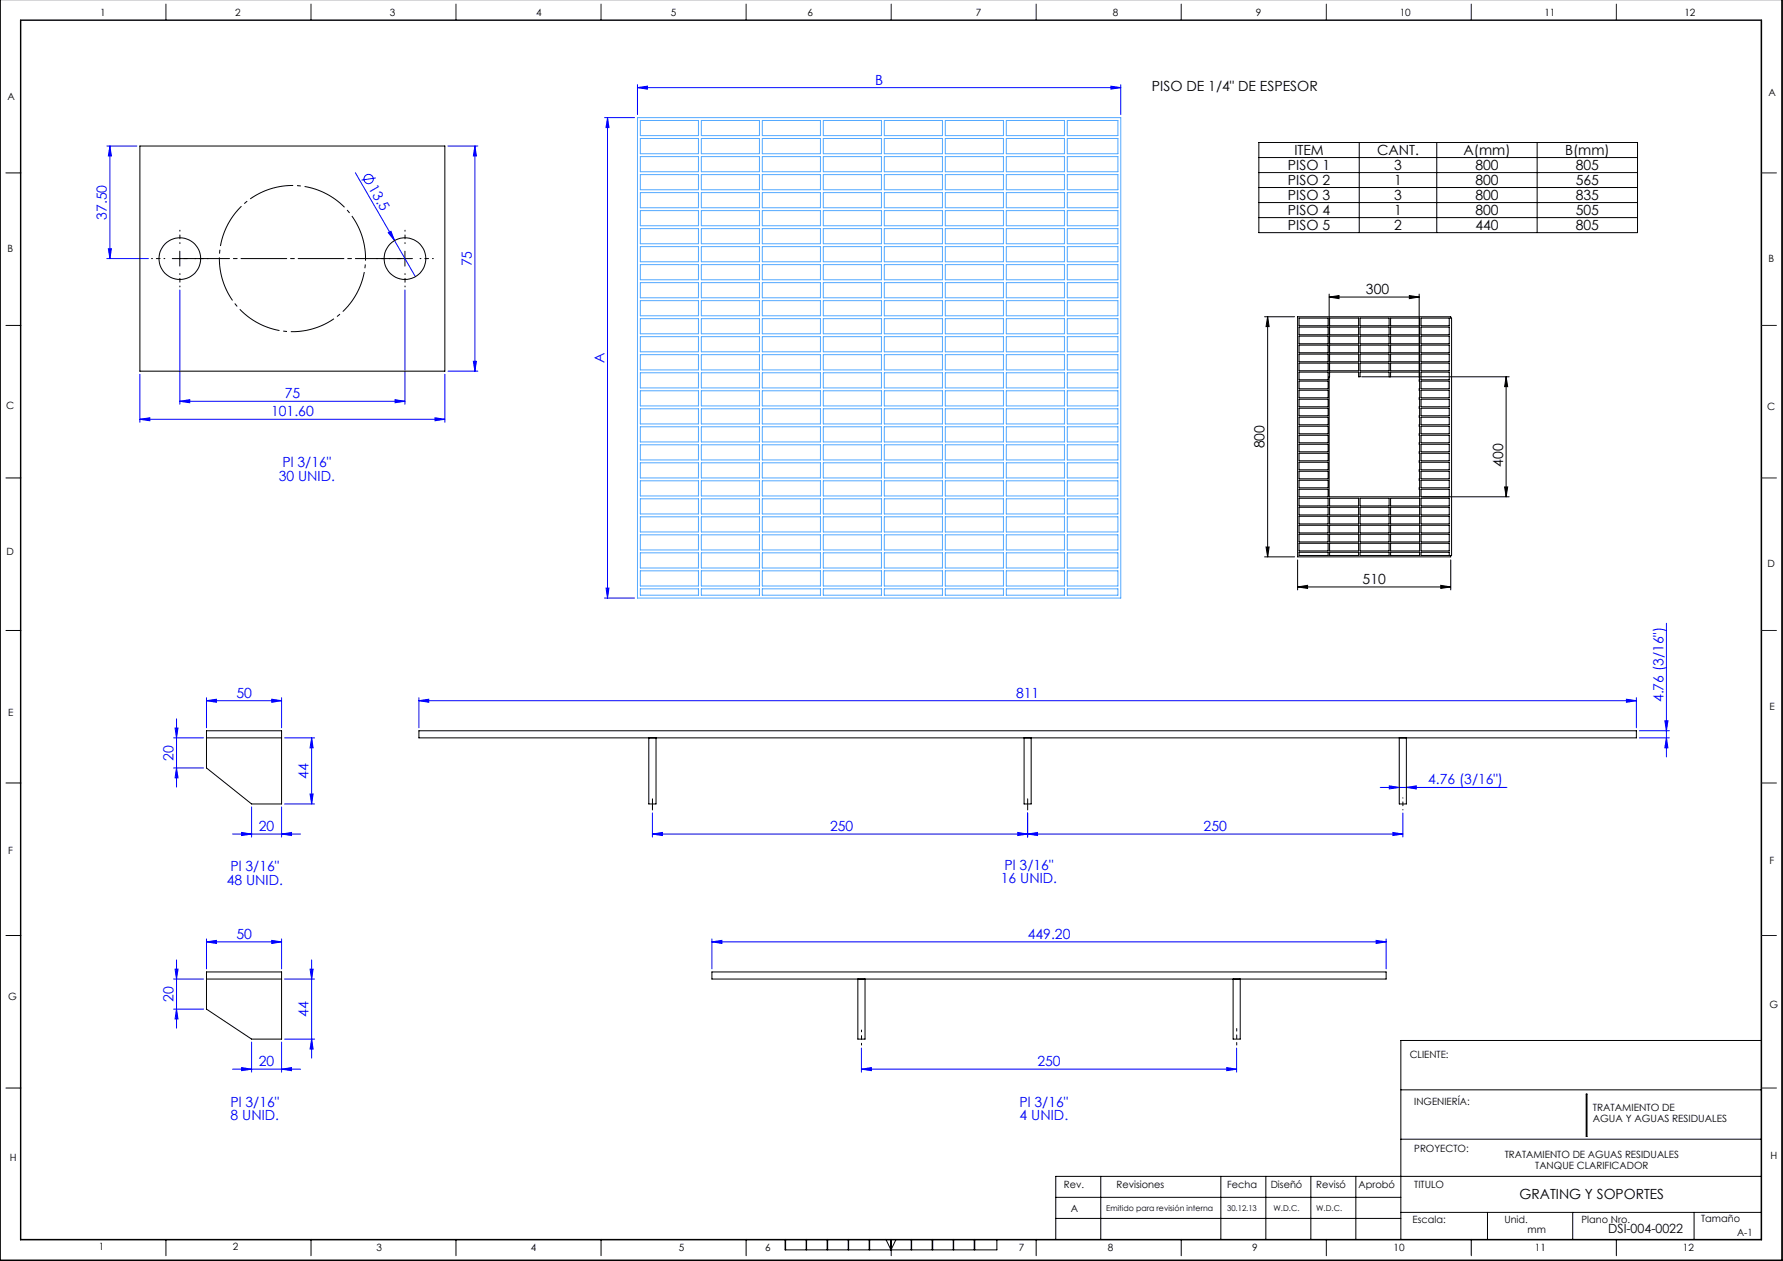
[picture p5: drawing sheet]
<svg xmlns="http://www.w3.org/2000/svg" width="594mm" height="420mm" viewBox="0 0 594 420" stroke-linecap="round" stroke-linejoin="round" font-family="sans-serif">
<g fill="none" stroke="#00f" stroke-width=".33">
<path d="M201.4 39.2h10M202.4 39.2l.5 3.3h-1zM202.4 39.2v160M212.4 29.2l3.3-.5v1zM212.4 28.2v10M212.4 29.2h161M370.1 28.7l3.3 .5-3.3 .5zM373.4 28.2v10M35.6 48.6h10M36.6 48.6v37.5M36.6 48.6l.5 3.3h-1zM118.4 57.6l20 34.6"/>
<path d="M125.2 59.3l-4.8 .7M149.2 48.6h10M158.2 48.6l.5 3.3h-1zM158.2 48.6v75M129.4 77.5l.8-.5 1.2 3.1zM35.6 86.1h13.9M36.1 82.8h1l-.5 3.3zM59.9 96.6v38M134.9 96.6v38M46.6 139.6l3.3-.4v.9zM46.6 124.7v15.9M46.6 139.6h101.6"/>
<path d="M59.9 133.6l3.3-.5v1zM59.9 133.6h75M131.6 133.1l3.3 .5-3.3 .5zM144.9 139.2l3.3 .4-3.3 .5zM148.2 124.7v15.9M149.2 123.6h10M157.7 120.4h1l-.5 3.2zM201.4 199.2h10M201.9 195.9h1l-.5 3.3zM555.2 207.6v44.5M58.8 239.4v22.7M68.8 233.4l3.3-.5v1z"/>
<path d="M68.8 232.4v10M68.8 233.4h25M90.5 232.9l3.3 .5-3.3 .5zM93.8 232.4v10M139.6 233.4l3.2-.5v1zM139.6 233.4h405.5M139.6 232.4v10M541.8 232.9l3.3 .5-3.3 .5zM545.1 232.4v10M57.8 245.8h10M57.8 255.8h10M58.3 242.5h1l-.5 3.3z"/>
<path d="M58.8 255.8l.5 3.3h-1zM94.8 245.8h10M103.8 245.8l.5 3.3h-1zM103.8 245.8v22M546.1 245.8h10.1M546.1 243.4h10.1M554.6 240.1h1.1l-.5 3.3zM555.2 245.8l.5 3.3h-1.1zM77.5 277.8h22.7M80.5 277.3l3.3 .5-3.3 .5zM83.8 268.8v10M93.8 277.8l3.3-.5v1z"/>
<path d="M93.8 268.8v10M94.8 267.8h10M103.3 264.5h1l-.5 3.3zM217.3 277.8l3.4-.5v1zM217.3 277.8h250.1M217.3 270.8v8M339.1 277.3l3.2 .5-3.2 .5zM342.3 277.8l3.4-.5v1zM342.3 270.8v8M459.8 262.3h42.2M462.8 261.7l3.4 .6-3.4 .5zM464 277.3l3.4 .5-3.4 .5z"/>
<path d="M467.4 270.8v8M468.5 262.3l3.3-.6v1.1zM58.8 319.7v22.8M68.8 313.7l3.3-.5v1zM68.8 312.7v10M68.8 313.7h25M90.5 313.2l3.3 .5-3.3 .5zM93.8 312.7v10M103.8 319.7v32.7M237.2 313.7l3.3-.5v1zM237.2 313.7h224.6M237.2 312.7v10"/>
<path d="M458.5 313.2l3.3 .5-3.3 .5zM461.8 312.7v10M57.8 336.1h10M57.8 326.1h10M58.3 322.8h1l-.5 3.3zM58.8 336.1l.5 3.3h-1zM94.8 326.1h10M103.3 322.8h1l-.5 3.3zM77.5 356.1h22.7M80.5 355.6l3.3 .5-3.3 .5zM83.8 347.1v10M93.8 356.1l3.3-.5v1z"/>
<path d="M93.8 347.1v10M94.8 346.1h10M103.8 346.1l.5 3.3h-1zM287 356.1l3.3-.5v1zM287 356.1h125M287 349.1v8M408.7 355.6l3.3 .5-3.3 .5zM412 349.1v8"/>
<circle cx="122.8" cy="59.6" r="1.55"/>
</g>
<path d="M120.7 79a24.3 24.3 0 0 0-40.8-9.8 24.3 24.3 0 0 0 11.2 40.4 24.3 24.3 0 0 0 30-29.2l-.4-1.4" fill="none" stroke="#000" stroke-width=".33" stroke-dasharray="15.2 1.3 1.3 1.3" stroke-dashoffset="7.3" stroke-linecap="butt"/>
<g fill="none" stroke="#000" stroke-width=".33">
<path d="M0 0v419.8h593.7v-419.8M6.9 6.8h579.8v406h-579.8zM586.9 6.6v406.4h-580.1v-406.4M2 57.6h4.9M419.4 47.5h126.1v30h-126.1zM419.4 52.5h126.1M419.4 57.5h126.1M452.8 47.5v30M478.6 47.5v30M512.1 47.5v30M419.4 62.5h126.1M419.4 67.5h126.1"/>
<path d="M419.4 72.5h126.1M57.4 86.1h5M59.9 83.7v4.9M132.4 86.1h5M134.9 83.7v4.9M442.8 98.9l3.3-.5v1.1zM442.8 97.9v26.6M442.8 98.9h30M469.5 98.4l3.3 .5-3.3 .6zM472.8 97.9v28.1M2 108.4h4.9M421.3 105.5h10"/>
<path d="M422.3 105.5l.5 3.3h-1zM422.3 105.5v80M453.6 125.5h49.2M501.8 125.5v40M501.8 125.5l.5 3.3h-1zM2 159.2h4.9M474 165.5h28.8M501.3 162.2h1l-.5 3.3zM421.3 185.5h10M421.8 182.2h1l-.5 3.3zM432.3 195.5l3.3-.5v1zM432.3 186.5v10"/>
<path d="M432.3 195.5h51M480 195l3.3 .5-3.3 .5zM483.3 186.5v10M2 210h4.9M2 260.8h4.9M2 311.6h4.9M586.7 346.6h-120v66.2M2 362.4h4.9M466.7 363h120M466.7 379.4h120M528.4 364.4h.3v14.1h-.3zM351.7 398.8h115"/>
<path d="M366.7 391.8v21M406.7 391.8v21M421.7 391.8v21M436.7 391.8v21M451.7 391.8v21M586.7 391.8h-235v21M55.3 412.8v5.4M103.6 412.8v5.4M151.9 412.8v5.4M200.2 412.8v5.4M248.6 412.8v5.4M261.5 412.8v3.5h70.6v-3.5"/>
<path d="M261.7 412.8v3.5M268.6 412.8v3.5M268.7 412.8v3.5M275.6 412.8v3.5M275.7 412.8v3.5M282.6 412.8v3.5M282.7 412.8v3.5M289.6 412.8v3.5M289.7 412.8v3.5M295.1 412.8l1.7 3.5M296.7 412.8v3.5M296.8 412.8v3.5"/>
<path d="M296.9 412.8v5.4M298.5 412.8l-1.7 3.5M303.6 412.8v3.5M303.7 412.8v3.5M310.6 412.8v3.5M310.7 412.8v3.5M317.6 412.8v3.5M317.7 412.8v3.5M324.6 412.8v3.5M324.7 412.8v3.5M345.2 412.8v5.4M351.7 405.8h115"/>
<path d="M393.5 412.8v5.4M441.9 412.8v5.4M466.7 403.8h120M490.1 412.8v5.4M495.5 403.8v9M523.9 403.8v9M538.5 412.8v5.4M564.4 403.8v9"/>
</g>
<path d="M54.9 86.1h-4.4M59.9 81.1v-4.4M59.9 91.1v4.5M64.9 86.1h4.5M129.9 86.1h-4.4M134.9 81.1v-4.4M134.9 91.1v4.5M139.9 86.1h4.5" fill="none" stroke="#000" stroke-width=".33" stroke-dasharray="15.2 1.3 1.3 1.3" stroke-dashoffset="14.9"/>
<path d="M217.4 269.8v-3.7M342.4 269.8v-3.7" fill="none" stroke="#000" stroke-width=".33" stroke-dasharray="15.2 1.3 1.3 1.3"/>
<path d="M467.4 269.8v-4.1" fill="none" stroke="#000" stroke-width=".33" stroke-dasharray="15.2 1.3 1.3 1.3" stroke-dashoffset="15.1"/>
<path d="M287 348.1v-5" fill="none" stroke="#000" stroke-width=".33" stroke-dasharray="15.2 1.3 1.3 1.3" stroke-dashoffset="14.6"/>
<path d="M412 348.1v-5.5" fill="none" stroke="#000" stroke-width=".33" stroke-dasharray="15.2 1.3 1.3 1.3" stroke-dashoffset="14.4"/>
<path d="M59.9 86.1h75" fill="none" stroke="#000" stroke-width=".33" stroke-dasharray="15.2 1.3 1.3 1.3" stroke-dashoffset="-1.3"/>
<path d="M0 -.1v419.9h593.7v-419.9" fill="none" stroke="#000" stroke-width=".5"/>
<g fill="none" stroke="#191924" stroke-width=".33">
<path d="M6.8 6.6h580.1M55.3 1.4v5.4M103.6 1.4v5.4M151.9 1.4v5.4M200.2 1.4v5.4M248.6 1.4v5.4M296.9 1.4v5.4M345.2 1.4v5.4M393.5 1.4v5.4M441.9 1.4v5.4M490.1 1.4v5.4M538.5 1.4v5.4"/>
<path d="M586.8 57.6h5M586.8 108.4h5M586.8 159.2h5M586.8 210h5M586.8 260.8h5M586.8 311.6h5M586.8 362.4h5"/>
</g>
<g fill="#000">
<path d="M442.8 98.9l3.3-.5v1.1zM469.5 98.4l3.3 .5-3.3 .6z"/>
<path d="M422.3 105.5l.5 3.3h-1zM421.8 182.2h1l-.5 3.3z"/>
<path d="M501.8 125.5l.5 3.3h-1zM501.3 162.2h1l-.5 3.3z"/>
<path d="M432.3 195.5l3.3-.5v1zM480 195l3.3 .5-3.3 .5z"/>
</g>
<g fill="#00f">
<path d="M129.4 77.5l.8-.5 1.2 3.1z"/>
<path d="M468.5 262.3l3.3-.6v1.1zM462.8 261.7l3.4 .6-3.4 .5z"/>
<path d="M46.6 139.6l3.3-.4v.9zM144.9 139.2l3.3 .4-3.3 .5zM59.9 133.6l3.3-.5v1zM131.6 133.1l3.3 .5-3.3 .5zM68.8 233.4l3.3-.5v1zM90.5 232.9l3.3 .5-3.3 .5zM80.5 277.3l3.3 .5-3.3 .5zM93.8 277.8l3.3-.5v1zM139.6 233.4l3.2-.5v1zM541.8 232.9l3.3 .5-3.3 .5zM217.3 277.8l3.4-.5v1zM339.1 277.3l3.2 .5-3.2 .5zM342.3 277.8l3.4-.5v1zM464 277.3l3.4 .5-3.4 .5zM80.5 355.6l3.3 .5-3.3 .5zM93.8 356.1l3.3-.5v1zM68.8 313.7l3.3-.5v1zM90.5 313.2l3.3 .5-3.3 .5zM237.2 313.7l3.3-.5v1zM458.5 313.2l3.3 .5-3.3 .5zM287 356.1l3.3-.5v1zM408.7 355.6l3.3 .5-3.3 .5z"/>
<path d="M370.1 28.7l3.3 .5-3.3 .5zM212.4 29.2l3.3-.5v1z"/>
<path d="M157.7 120.4h1l-.5 3.2zM158.2 48.6l.5 3.3h-1zM36.1 82.8h1l-.5 3.3zM36.6 48.6l.5 3.3h-1zM103.3 264.5h1l-.5 3.3zM103.8 245.8l.5 3.3h-1zM58.8 255.8l.5 3.3h-1zM58.3 242.5h1l-.5 3.3zM58.8 336.1l.5 3.3h-1zM58.3 322.8h1l-.5 3.3z"/>
<path d="M554.6 240.1h1.1l-.5 3.3zM555.2 245.8l.5 3.3h-1.1zM103.3 322.8h1l-.5 3.3zM103.8 346.1l.5 3.3h-1zM202.4 39.2l.5 3.3h-1zM201.9 195.9h1l-.5 3.3z"/>
</g>
<g fill="none" stroke="#000" stroke-width=".33">
<path d="M46.6 48.6h101.6v75h-101.6zM432.3 105.5h51v.5h.3v79h-.3v.5h-51zM432.8 109h9.7v2.5h-9.7zM432.8 112h9.7v2.5h-9.7zM432.8 115h9.7v2.5h-9.7zM432.8 118h9.7v2.5h-9.7zM432.8 106h9.7v2.5h-9.7zM442.9 109h9.7v2.5h-9.7zM442.9 112h9.7v2.5h-9.7zM442.9 115h9.7v2.5h-9.7zM442.9 118h9.7v2.5h-9.7zM442.9 106h9.7v2.5h-9.7z"/>
<path d="M453.1 109h9.7v2.5h-9.7zM453.1 112h9.7v2.5h-9.7zM453.1 115h9.7v2.5h-9.7zM453.1 118h9.7v2.5h-9.7zM453.1 106h9.7v2.5h-9.7zM463.3 106h9.6v2.5h-9.6zM463.3 109h9.6v2.5h-9.6zM463.3 112h9.6v2.5h-9.6zM463.3 115h9.6v2.5h-9.6zM463.3 118h9.6v2.5h-9.6zM473.4 109h9.4v2.5h-9.4zM473.4 112h9.4v2.5h-9.4z"/>
<path d="M473.4 115h9.4v2.5h-9.4zM473.4 118h9.4v2.5h-9.4zM473.4 106h9.4v2.5h-9.4zM432.8 120.9h9.7v2.6h-9.7zM432.8 139h9.7v2.5h-9.7zM432.8 136h9.7v2.5h-9.7zM432.8 133h9.7v2.5h-9.7zM432.8 130h9.7v2.5h-9.7zM432.8 126.9h9.7v2.6h-9.7zM432.8 123.9h9.7v2.6h-9.7zM442.9 123.9h9.7v1.6h.5v-1.6h9.7v1.6h.5v-1.6h9.6v41.6h-30.1zM442.9 120.9h9.7v2.6h-9.7z"/>
<path d="M453.1 120.9h9.7v2.6h-9.7zM463.3 120.9h9.6v2.6h-9.6zM473.4 120.9h9.4v2.6h-9.4zM473.4 123.9h9.4v2.6h-9.4zM473.4 126.9h9.4v2.6h-9.4zM473.4 130h9.4v2.5h-9.4zM473.4 133h9.4v2.5h-9.4zM473.4 136h9.4v2.5h-9.4zM473.4 139h9.4v2.5h-9.4zM432.8 160h9.7v2.5h-9.7zM432.8 157h9.7v2.5h-9.7zM432.8 154h9.7v2.5h-9.7z"/>
<path d="M432.8 151h9.7v2.5h-9.7zM432.8 148h9.7v2.5h-9.7zM432.8 145h9.7v2.5h-9.7zM432.8 142h9.7v2.5h-9.7zM473.4 142h9.4v2.5h-9.4zM473.4 145h9.4v2.5h-9.4zM473.4 148h9.4v2.5h-9.4zM473.4 151h9.4v2.5h-9.4zM473.4 154h9.4v2.5h-9.4zM473.4 157h9.4v2.5h-9.4zM473.4 160h9.4v2.5h-9.4zM432.8 166h9.7v2.5h-9.7z"/>
<path d="M432.8 169h9.7v2.5h-9.7zM432.8 172h9.7v2.5h-9.7zM432.8 175h9.7v2.5h-9.7zM432.8 178h9.7v2.5h-9.7zM432.8 163h9.7v2.5h-9.7zM442.9 166h9.7v2.5h-9.7zM442.9 169h9.7v2.5h-9.7zM442.9 172h9.7v2.5h-9.7zM442.9 175h9.7v2.5h-9.7zM442.9 178h9.7v2.5h-9.7zM453.1 166h9.7v2.5h-9.7zM453.1 169h9.7v2.5h-9.7z"/>
<path d="M453.1 172h9.7v2.5h-9.7zM453.1 175h9.7v2.5h-9.7zM453.1 178h9.7v2.5h-9.7zM463.3 166h9.6v2.5h-9.6zM463.3 169h9.6v2.5h-9.6zM463.3 172h9.6v2.5h-9.6zM463.3 175h9.6v2.5h-9.6zM463.3 178h9.6v2.5h-9.6zM473.4 166h9.4v2.5h-9.4zM473.4 169h9.4v2.5h-9.4zM473.4 172h9.4v2.5h-9.4zM473.4 175h9.4v2.5h-9.4z"/>
<path d="M473.4 178h9.4v2.5h-9.4zM473.4 163h9.4v2.5h-9.4zM432.8 181h9.7v2.5h-9.7zM432.8 184h9.7v1h-9.7zM442.9 181h9.7v2.5h-9.7zM442.9 184h9.7v1h-9.7zM453.1 181h9.7v2.5h-9.7zM453.1 184h9.7v1h-9.7zM463.3 181h9.6v2.5h-9.6zM463.3 184h9.6v1h-9.6zM473.4 181h9.4v2.5h-9.4zM473.4 184h9.4v1h-9.4z"/>
<path d="M68.8 243.4h25v24.4h-10l-15-12zM68.8 245.8h25M139.6 243.4h405.5v2.4h-405.5zM216.1 245.8v22h2.4v-22M341.2 245.8v22h2.3v-22M466.2 245.8v22h2.3v-22M68.8 323.7h25v22.4h-10l-15-10zM68.8 326.1h25M237.2 323.7h224.6v2.4h-224.6zM285.8 326.1v20h2.4v-20M410.8 326.1v20h2.4v-20"/>
<circle cx="59.9" cy="86.1" r="6.9"/>
<circle cx="134.9" cy="86.1" r="6.9"/>
</g>
<g fill="none" stroke="#53a9ff" stroke-width=".33">
<path d="M212.4 39.2h161v160h-161zM213.3 46.1h19.4v5.1h-19.4zM213.3 52.2h19.4v5h-19.4zM213.3 58.2h19.4v5h-19.4zM213.3 40.1h19.4v5.1h-19.4zM233.6 46.1h19.4v5.1h-19.4zM233.6 52.2h19.4v5h-19.4zM233.6 58.2h19.4v5h-19.4zM233.6 40.1h19.4v5.1h-19.4zM254 46.1h19.3v5.1h-19.3zM254 52.2h19.3v5h-19.3zM254 58.2h19.3v5h-19.3z"/>
<path d="M254 40.1h19.3v5.1h-19.3zM274.3 46.1h19.4v5.1h-19.4zM274.3 52.2h19.4v5h-19.4zM274.3 58.2h19.4v5h-19.4zM274.3 40.1h19.4v5.1h-19.4zM294.6 46.1h19.4v5.1h-19.4zM294.6 52.2h19.4v5h-19.4zM294.6 58.2h19.4v5h-19.4zM294.6 40.1h19.4v5.1h-19.4zM314.9 46.1h19.4v5.1h-19.4zM314.9 52.2h19.4v5h-19.4zM314.9 58.2h19.4v5h-19.4z"/>
<path d="M314.9 40.1h19.4v5.1h-19.4zM335.2 40.1h19.4v5.1h-19.4zM335.2 46.1h19.4v5.1h-19.4zM335.2 52.2h19.4v5h-19.4zM335.2 58.2h19.4v5h-19.4zM355.6 46.1h16.8v5.1h-16.8zM355.6 52.2h16.8v5h-16.8zM355.6 58.2h16.8v5h-16.8zM355.6 40.1h16.8v5.1h-16.8zM213.3 64.2h19.4v5h-19.4zM213.3 70.1h19.4v5.1h-19.4zM213.3 76.1h19.4v5.1h-19.4z"/>
<path d="M233.6 64.2h19.4v5h-19.4zM233.6 70.1h19.4v5.1h-19.4zM233.6 76.1h19.4v5.1h-19.4zM254 64.2h19.3v5h-19.3zM254 70.1h19.3v5.1h-19.3zM254 76.1h19.3v5.1h-19.3zM274.3 64.2h19.4v5h-19.4zM274.3 70.1h19.4v5.1h-19.4zM274.3 76.1h19.4v5.1h-19.4zM294.6 64.2h19.4v5h-19.4zM294.6 70.1h19.4v5.1h-19.4zM294.6 76.1h19.4v5.1h-19.4z"/>
<path d="M314.9 64.2h19.4v5h-19.4zM314.9 70.1h19.4v5.1h-19.4zM314.9 76.1h19.4v5.1h-19.4zM335.2 64.2h19.4v5h-19.4zM335.2 70.1h19.4v5.1h-19.4zM335.2 76.1h19.4v5.1h-19.4zM355.6 64.2h16.8v5h-16.8zM355.6 70.1h16.8v5.1h-16.8zM355.6 76.1h16.8v5.1h-16.8zM213.3 82.1h19.4v5.1h-19.4zM213.3 88.1h19.4v5.1h-19.4zM213.3 94.1h19.4v5.1h-19.4z"/>
<path d="M233.6 82.1h19.4v5.1h-19.4zM233.6 88.1h19.4v5.1h-19.4zM233.6 94.1h19.4v5.1h-19.4zM254 82.1h19.3v5.1h-19.3zM254 88.1h19.3v5.1h-19.3zM254 94.1h19.3v5.1h-19.3zM274.3 82.1h19.4v5.1h-19.4zM274.3 88.1h19.4v5.1h-19.4zM274.3 94.1h19.4v5.1h-19.4zM294.6 82.1h19.4v5.1h-19.4zM294.6 88.1h19.4v5.1h-19.4zM294.6 94.1h19.4v5.1h-19.4z"/>
<path d="M314.9 82.1h19.4v5.1h-19.4zM314.9 88.1h19.4v5.1h-19.4zM314.9 94.1h19.4v5.1h-19.4zM335.2 82.1h19.4v5.1h-19.4zM335.2 88.1h19.4v5.1h-19.4zM335.2 94.1h19.4v5.1h-19.4zM355.6 82.1h16.8v5.1h-16.8zM355.6 88.1h16.8v5.1h-16.8zM355.6 94.1h16.8v5.1h-16.8zM213.3 100.1h19.4v5.1h-19.4zM213.3 106.1h19.4v5.1h-19.4zM213.3 112.1h19.4v5.1h-19.4z"/>
<path d="M213.3 118.1h19.4v5.1h-19.4zM233.6 100.1h19.4v5.1h-19.4zM233.6 106.1h19.4v5.1h-19.4zM233.6 112.1h19.4v5.1h-19.4zM233.6 118.1h19.4v5.1h-19.4zM254 100.1h19.3v5.1h-19.3zM254 106.1h19.3v5.1h-19.3zM254 112.1h19.3v5.1h-19.3zM254 118.1h19.3v5.1h-19.3zM274.3 100.1h19.4v5.1h-19.4zM274.3 106.1h19.4v5.1h-19.4zM274.3 112.1h19.4v5.1h-19.4z"/>
<path d="M274.3 118.1h19.4v5.1h-19.4zM294.6 100.1h19.4v5.1h-19.4zM294.6 106.1h19.4v5.1h-19.4zM294.6 112.1h19.4v5.1h-19.4zM294.6 118.1h19.4v5.1h-19.4zM314.9 100.1h19.4v5.1h-19.4zM314.9 106.1h19.4v5.1h-19.4zM314.9 112.1h19.4v5.1h-19.4zM314.9 118.1h19.4v5.1h-19.4zM335.2 100.1h19.4v5.1h-19.4zM335.2 106.1h19.4v5.1h-19.4zM335.2 112.1h19.4v5.1h-19.4z"/>
<path d="M335.2 118.1h19.4v5.1h-19.4zM355.6 100.1h16.8v5.1h-16.8zM355.6 106.1h16.8v5.1h-16.8zM355.6 112.1h16.8v5.1h-16.8zM355.6 118.1h16.8v5.1h-16.8zM213.3 124.2h19.4v5h-19.4zM213.3 130.2h19.4v5h-19.4zM213.3 136.2h19.4v5h-19.4zM233.6 124.2h19.4v5h-19.4zM233.6 130.2h19.4v5h-19.4zM233.6 136.2h19.4v5h-19.4zM254 124.2h19.3v5h-19.3z"/>
<path d="M254 130.2h19.3v5h-19.3zM254 136.2h19.3v5h-19.3zM274.3 124.2h19.4v5h-19.4zM274.3 130.2h19.4v5h-19.4zM274.3 136.2h19.4v5h-19.4zM294.6 124.2h19.4v5h-19.4zM294.6 130.2h19.4v5h-19.4zM294.6 136.2h19.4v5h-19.4zM314.9 124.2h19.4v5h-19.4zM314.9 130.2h19.4v5h-19.4zM314.9 136.2h19.4v5h-19.4zM335.2 124.2h19.4v5h-19.4z"/>
<path d="M335.2 130.2h19.4v5h-19.4zM335.2 136.2h19.4v5h-19.4zM355.6 124.2h16.8v5h-16.8zM355.6 130.2h16.8v5h-16.8zM355.6 136.2h16.8v5h-16.8zM213.3 142.2h19.4v5h-19.4zM213.3 148.1h19.4v5.1h-19.4zM213.3 154.1h19.4v5.1h-19.4zM233.6 142.2h19.4v5h-19.4zM233.6 148.1h19.4v5.1h-19.4zM233.6 154.1h19.4v5.1h-19.4zM254 142.2h19.3v5h-19.3z"/>
<path d="M254 148.1h19.3v5.1h-19.3zM254 154.1h19.3v5.1h-19.3zM274.3 142.2h19.4v5h-19.4zM274.3 148.1h19.4v5.1h-19.4zM274.3 154.1h19.4v5.1h-19.4zM294.6 142.2h19.4v5h-19.4zM294.6 148.1h19.4v5.1h-19.4zM294.6 154.1h19.4v5.1h-19.4zM314.9 142.2h19.4v5h-19.4zM314.9 148.1h19.4v5.1h-19.4zM314.9 154.1h19.4v5.1h-19.4zM335.2 142.2h19.4v5h-19.4z"/>
<path d="M335.2 148.1h19.4v5.1h-19.4zM335.2 154.1h19.4v5.1h-19.4zM355.6 142.2h16.8v5h-16.8zM355.6 148.1h16.8v5.1h-16.8zM355.6 154.1h16.8v5.1h-16.8zM213.3 160.1h19.4v5.1h-19.4zM213.3 166.1h19.4v5.1h-19.4zM213.3 172.1h19.4v5.1h-19.4zM213.3 178.1h19.4v5.1h-19.4zM233.6 160.1h19.4v5.1h-19.4zM233.6 166.1h19.4v5.1h-19.4zM233.6 172.1h19.4v5.1h-19.4z"/>
<path d="M233.6 178.1h19.4v5.1h-19.4zM254 160.1h19.3v5.1h-19.3zM254 166.1h19.3v5.1h-19.3zM254 172.1h19.3v5.1h-19.3zM254 178.1h19.3v5.1h-19.3zM274.3 160.1h19.4v5.1h-19.4zM274.3 166.1h19.4v5.1h-19.4zM274.3 172.1h19.4v5.1h-19.4zM274.3 178.1h19.4v5.1h-19.4zM294.6 160.1h19.4v5.1h-19.4zM294.6 166.1h19.4v5.1h-19.4zM294.6 172.1h19.4v5.1h-19.4z"/>
<path d="M294.6 178.1h19.4v5.1h-19.4zM314.9 160.1h19.4v5.1h-19.4zM314.9 166.1h19.4v5.1h-19.4zM314.9 172.1h19.4v5.1h-19.4zM314.9 178.1h19.4v5.1h-19.4zM335.2 160.1h19.4v5.1h-19.4zM335.2 166.1h19.4v5.1h-19.4zM335.2 172.1h19.4v5.1h-19.4zM335.2 178.1h19.4v5.1h-19.4zM355.6 160.1h16.8v5.1h-16.8zM355.6 166.1h16.8v5.1h-16.8zM355.6 172.1h16.8v5.1h-16.8z"/>
<path d="M355.6 178.1h16.8v5.1h-16.8zM213.3 184.1h19.4v5.1h-19.4zM213.3 190.1h19.4v5.1h-19.4zM213.3 196.1h19.4v2.1h-19.4zM233.6 184.1h19.4v5.1h-19.4zM233.6 190.1h19.4v5.1h-19.4zM233.6 196.1h19.4v2.1h-19.4zM254 184.1h19.3v5.1h-19.3zM254 190.1h19.3v5.1h-19.3zM254 196.1h19.3v2.1h-19.3zM274.3 184.1h19.4v5.1h-19.4zM274.3 190.1h19.4v5.1h-19.4z"/>
<path d="M274.3 196.1h19.4v2.1h-19.4zM294.6 184.1h19.4v5.1h-19.4zM294.6 190.1h19.4v5.1h-19.4zM294.6 196.1h19.4v2.1h-19.4zM314.9 184.1h19.4v5.1h-19.4zM314.9 190.1h19.4v5.1h-19.4zM314.9 196.1h19.4v2.1h-19.4zM335.2 184.1h19.4v5.1h-19.4zM335.2 190.1h19.4v5.1h-19.4zM335.2 196.1h19.4v2.1h-19.4zM355.6 184.1h16.8v5.1h-16.8zM355.6 190.1h16.8v5.1h-16.8z"/>
<path d="M355.6 196.1h16.8v2.1h-16.8z"/>
</g>
<g font-size="4.7" fill="#00f">
<text x="291.6" y="28.2">B</text>
<text x="122.6" y="62.7" transform="rotate(60 122.6 62.7)">13.5</text>
<text x="35.6" y="73.2" transform="rotate(-90 35.6 73.2)">37.50</text>
<text x="157.2" y="88.7" transform="rotate(-90 157.2 88.7)">75</text>
<text x="201.4" y="120.9" transform="rotate(-90 201.4 120.9)">A</text>
<text x="94.8" y="132.6">75</text>
<text x="90.3" y="138.6">101.60</text>
<text x="94.1" y="155.6">Pl 3/16&quot;</text>
<text x="92.8" y="160.1">30 UNID.</text>
<text x="78.7" y="232.4">50</text>
<text x="338.5" y="232.4">811</text>
<text x="554.2" y="233.9" transform="rotate(-90 554.2 233.9)">4.76 (3/16&quot;)</text>
<text x="57.8" y="253.3" transform="rotate(-90 57.8 253.3)">20</text>
<text x="102.8" y="259.3" transform="rotate(-90 102.8 259.3)">44</text>
<text x="475.7" y="261.2">4.76 (3/16&quot;)</text>
<text x="86.2" y="276.7">20</text>
<text x="276.5" y="276.7">250</text>
<text x="401" y="276.7">250</text>
<text x="76.8" y="290.2">Pl 3/16&quot;</text>
<text x="334.7" y="289.7">Pl 3/16&quot;</text>
<text x="75.5" y="294.7">48 UNID.</text>
<text x="333.4" y="294.2">16 UNID.</text>
<text x="78.7" y="312.7">50</text>
<text x="342.4" y="312.7">449.20</text>
<text x="57.8" y="333.7" transform="rotate(-90 57.8 333.7)">20</text>
<text x="102.8" y="338.7" transform="rotate(-90 102.8 338.7)">44</text>
<text x="86.2" y="355.1">20</text>
<text x="345.6" y="355.1">250</text>
<text x="76.8" y="368.7">Pl 3/16&quot;</text>
<text x="339.7" y="368.7">Pl 3/16&quot;</text>
<text x="76.8" y="373.2">8 UNID.</text>
<text x="339.7" y="373.2">4 UNID.</text>
</g>
<g font-size="4.7">
<text x="383.8" y="30.3">PISO DE 1/4&quot; DE ESPESOR</text>
<text x="431.2" y="51.6">ITEM</text>
<text x="458.8" y="51.6">CANT.</text>
<text x="487.6" y="51.6">A(mm)</text>
<text x="521.4" y="51.6">B(mm)</text>
<text x="429.1" y="56.6">PISO 1</text>
<text x="464.5" y="56.6">3</text>
<text x="491.5" y="56.6">800</text>
<text x="524.9" y="56.6">805</text>
<text x="429.1" y="61.6">PISO 2</text>
<text x="464.5" y="61.6">1</text>
<text x="491.5" y="61.6">800</text>
<text x="524.9" y="61.6">565</text>
<text x="429.1" y="66.6">PISO 3</text>
<text x="429.1" y="71.6">PISO 4</text>
<text x="464.5" y="66.6">3</text>
<text x="464.5" y="71.6">1</text>
<text x="491.5" y="66.6">800</text>
<text x="491.5" y="71.6">800</text>
<text x="524.9" y="66.6">835</text>
<text x="524.9" y="71.6">505</text>
<text x="429.1" y="76.6">PISO 5</text>
<text x="464.5" y="76.6">2</text>
<text x="491.5" y="76.6">440</text>
<text x="524.9" y="76.6">805</text>
<text x="455.1" y="97.9">300</text>
<text x="421.3" y="149.3" transform="rotate(-90 421.3 149.3)">800</text>
<text x="500.8" y="155.5" transform="rotate(-90 500.8 155.5)">400</text>
<text x="453.9" y="194.5">510</text>
<text x="506.3" y="399.3">GRATING Y SOPORTES</text>
</g>
<text font-size="4.2" x="535.8" y="410.6">DSI-004-0022</text>
<g font-size="3.3">
<text x="33.4" y="5.4">1</text>
<text x="78.4" y="5.4">2</text>
<text x="129.9" y="5.4">3</text>
<text x="178.7" y="5.4">4</text>
<text x="223.5" y="5.4">5</text>
<text x="269" y="5.4">6</text>
<text x="325.1" y="5.4">7</text>
<text x="370.8" y="5.4">8</text>
<text x="418.3" y="5.4">9</text>
<text x="466.3" y="5.4">10</text>
<text x="514.5" y="5.4">11</text>
<text x="561.1" y="5.4">12</text>
<text x="2.5" y="33.4">A</text>
<text x="589.1" y="32.1">A</text>
<text x="2.5" y="83.8">B</text>
<text x="589.1" y="87.4">B</text>
<text x="2.1" y="136.1">C</text>
<text x="588.7" y="136.6">C</text>
<text x="2.2" y="184.8">D</text>
<text x="588.8" y="188.9">D</text>
<text x="2.7" y="238.4">E</text>
<text x="589.5" y="236.5">E</text>
<text x="2.7" y="284.3">F</text>
<text x="589.5" y="287.9">F</text>
<text x="2.7" y="333.1">G</text>
<text x="589.5" y="335.9">G</text>
<text x="469.6" y="352.5">CLIENTE:</text>
<text x="471.1" y="368.1">INGENIERÍA:</text>
<text x="530.6" y="370.1">TRATAMIENTO DE</text>
<text x="530.6" y="373.6">AGUA Y AGUAS RESIDUALES</text>
<text x="471.1" y="383.8">PROYECTO:</text>
<text x="3.2" y="386.6">H</text>
<text x="501.3" y="385.8">TRATAMIENTO DE AGUAS RESIDUALES</text>
<text x="511.5" y="389.3">TANQUE CLARIFICADOR</text>
<text x="589.8" y="385.9">H</text>
<text x="354.4" y="395.7">Rev.</text>
<text x="372" y="395.7">Revisiones</text>
<text x="408.8" y="395.7">Fecha</text>
<text x="423.3" y="395.7">Diseñó</text>
<text x="438.5" y="395.7">Revisó</text>
<text x="452.5" y="395.7">Aprobó</text>
<text x="471.1" y="395.7">TITULO</text>
<text x="356.7" y="403.7">A</text>
<text x="470.6" y="407.5">Escala:</text>
<text x="501.2" y="407.5">Unid.</text>
<text x="526.9" y="407.5">Plano Nro.</text>
<text x="566.7" y="406.9">Tamaño</text>
<text x="508.9" y="410.6">mm</text>
<text x="578.7" y="411.8">A-1</text>
<text x="32.9" y="416.5">1</text>
<text x="77.5" y="416.5">2</text>
<text x="125.4" y="416.8">3</text>
<text x="176.8" y="416.8">4</text>
<text x="226.1" y="416.8">5</text>
<text x="254.9" y="416.8">6</text>
<text x="339.4" y="416.8">7</text>
<text x="369.1" y="416.8">8</text>
<text x="417.1" y="416.8">9</text>
<text x="464.2" y="416.8">10</text>
<text x="511.3" y="416.8">11</text>
<text x="560.7" y="416.8">12</text>
</g>
<g font-size="2.7">
<text x="368.5" y="403.4">Emitido para revisión interna</text>
<text x="408.8" y="403.4">30.12.13</text>
<text x="424.3" y="403.4">W.D.C.</text>
<text x="438.5" y="403.4">W.D.C.</text>
</g>
</svg>
